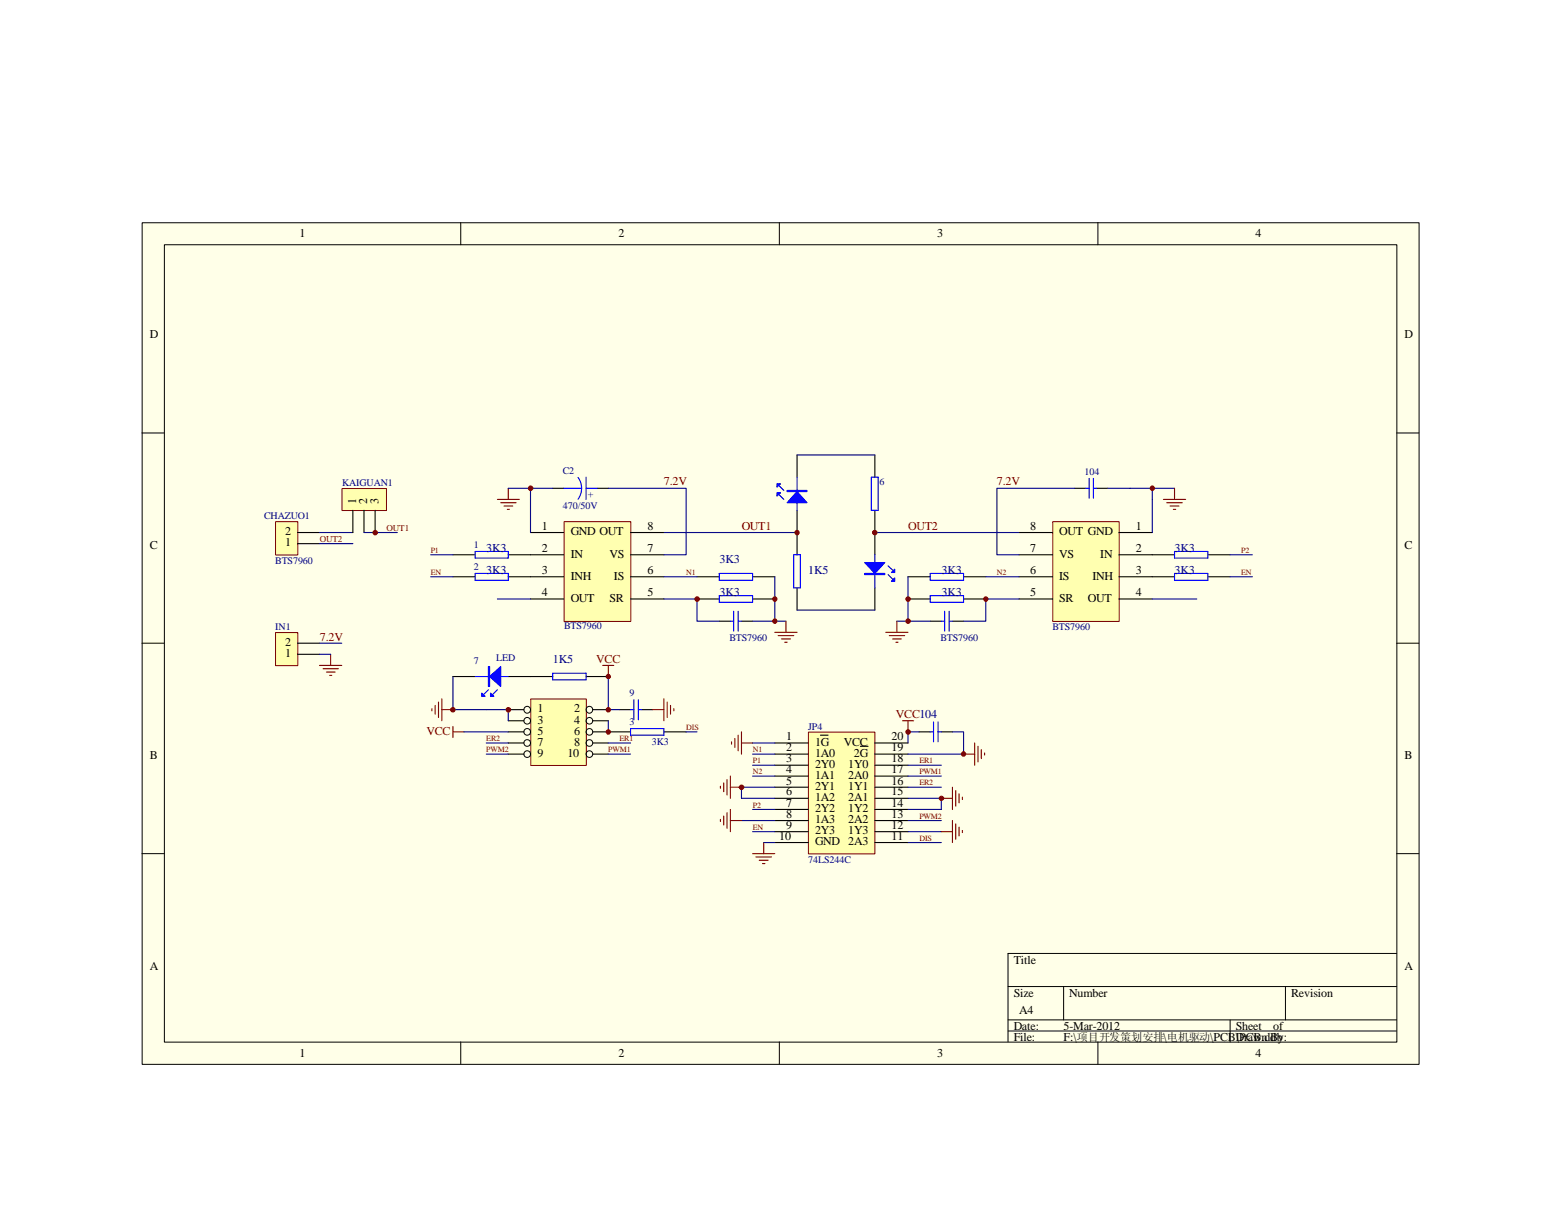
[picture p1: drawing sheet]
<svg xmlns="http://www.w3.org/2000/svg" width="279mm" height="216mm" viewBox="0 0 279 216" stroke-linecap="round" stroke-linejoin="round" font-family="sans-serif">
<path d="M25.4 39.9h228.6v150.6h-228.6z" fill="#ffffe8"/>
<g fill="none" stroke="#000" stroke-width=".18">
<path d="M25.4 39.9h228.6v150.6h-228.6zM82.5 39.8v4M139.5 39.8v4M196.5 39.8v4M29.4 43.8h220.6v142.8h-220.6zM25.4 77.5h4M250 77.5h4M25.4 115.1h4M250 115.1h4M25.4 152.8h4M250 152.8h4M180.4 176.6h69.6"/>
<path d="M190.4 176.6v6M230.1 176.6v6M250 170.7h-69.6v15.8M82.5 186.5v4M139.5 186.5v4M180.4 182.6h69.6M180.4 184.6h69.6M196.5 186.5v4M220.2 182.6v3.9"/>
</g>
<path d="M101 93.4h11.9v17.9h-11.9z" fill="#ffffb0"/>
<path d="M101 93.4h11.9v17.9h-11.9z" fill="none" stroke="#800000" stroke-width=".18"/>
<g fill="none" stroke="#000" stroke-width=".2">
<path d="M81.1 99.3h3.9M91 99.3h9.9M95 95.3h5.9M98.9 87.4h2M106.9 87.4h2M112.9 95.3h5.9M112.9 99.3h5.9M192.4 87.4h1.9M196.3 87.4h2M81.1 103.3h3.9M91 103.3h9.9M95 107.2h5.9"/>
<path d="M112.9 103.3h5.9M112.9 107.2h5.9M124.8 103.3h3.9M124.8 107.2h3.9M128.7 111.2h2M132.7 111.2h2M134.7 103.3h4M134.7 107.2h4"/>
</g>
<g fill="none" stroke="#00f" stroke-width=".2">
<path d="M85 98.7h6v1.2h-6zM100.9 87.4h3.2M103.5 85.5l.4 .7 .2 1.2M104.1 87.4l-.2 1.2-.4 .8M104.9 87.4h2M104.9 85.4v4M194.3 87.4h.6M194.9 85.6v3.6M195.7 87.4h.6M195.7 85.6v3.6M85 102.7h6v1.2h-6zM128.7 102.7h6v1.2h-6z"/>
<path d="M128.7 106.6h6v1.2h-6zM130.7 111.2h.6M131.3 109.4v3.6M132.1 111.2h.6M132.1 109.4v3.6"/>
</g>
<path d="M98.9 87.4h-3.9v7.9M108.9 87.4h13.9v11.9h-4M118.8 107.2h6v4h3.9M118.8 103.3h6M138.7 103.3v7.9h-4M138.7 111.2h2" fill="none" stroke="#000080" stroke-width=".2"/>
<path d="M89 89.4h4M89.6 90h2.8M90.2 90.6h1.6M90.8 91.2h.4M91 87.4v2M138.7 113.2h4M139.3 113.8h2.8M139.9 114.4h1.6M140.5 115h.4M140.7 111.2v2" fill="none" stroke="#800000" stroke-width=".2"/>
<path d="M188.5 93.4h11.8v17.9h-11.8z" fill="#ffffb0"/>
<path d="M188.4 93.4h11.9v17.9h-11.9z" fill="none" stroke="#800000" stroke-width=".18"/>
<g fill="none" stroke="#000" stroke-width=".2">
<path d="M182.4 95.3h6M182.4 99.3h6M200.3 95.3h5.9M200.3 99.3h9.9M216.2 99.3h4M162.5 103.3h4M162.5 107.2h4M166.5 111.2h2M170.5 111.2h2M172.5 103.3h3.9M172.5 107.2h3.9M182.4 103.3h6"/>
<path d="M182.4 107.2h6M200.3 103.3h9.9M200.3 107.2h5.9M216.2 103.3h4"/>
</g>
<path d="M210.2 98.7h6v1.2h-6zM166.5 102.7h6v1.2h-6zM166.5 106.6h6v1.2h-6zM168.5 111.2h.6M169.1 109.4v3.6M169.9 111.2h.6M169.9 109.4v3.6M210.2 102.7h6v1.2h-6z" fill="none" stroke="#00f" stroke-width=".2"/>
<path d="M118.8 95.3h23.9M192.4 87.4h-14v11.9h4M202.3 87.4h3.9v7.9M160.5 111.2h2M162.5 103.3v7.9h4M176.4 103.3h6M182.4 107.2h-6v4h-3.9" fill="none" stroke="#000080" stroke-width=".2"/>
<path d="M158.5 113.2h4M159.2 113.8h2.7M159.8 114.4h1.5M160.4 115h.3M160.5 111.2v2" fill="none" stroke="#800000" stroke-width=".2"/>
<path d="M49.4 93.4h3.9v6h-3.9z" fill="#ffffb0"/>
<path d="M49.3 93.4h4v6h-4z" fill="none" stroke="#800000" stroke-width=".18"/>
<path d="M53.3 97.3h3.9M53.3 95.3h3.9" fill="none" stroke="#000" stroke-width=".2"/>
<path d="M57.2 95.3h6M57.2 97.3h6M77.1 99.3h4M91 87.4h4M156.6 95.3h25.8M198.3 87.4h4M206.2 87.4h4M220.2 99.3h4M77.1 103.3h4M89 107.2h6M206.2 107.2h8M220.2 103.3h4" fill="none" stroke="#000080" stroke-width=".2"/>
<path d="M208.2 89.4h4M208.8 90h2.8M209.4 90.6h1.6M210 91.2h.4M210.2 87.4v2" fill="none" stroke="#800000" stroke-width=".2"/>
<path d="M144.7 131.1h11.9v21.8h-11.9z" fill="#ffffb0"/>
<path d="M144.7 131.1h11.9v21.8h-11.9z" fill="none" stroke="#800000" stroke-width=".18"/>
<g fill="none" stroke="#000" stroke-width=".2">
<path d="M142.7 81.4v4M142.7 91.4v3.9M138.7 133h6M138.7 135h6M138.7 137h6M138.7 138.9h6M146.9 131.6h1.3M154 133.6h1.4M156.6 133h5.9M156.6 135h5.9M156.6 137h5.9M156.6 138.9h5.9"/>
<path d="M138.7 140.9h6M138.7 142.9h6M138.7 144.9h6M138.7 146.9h6M138.7 148.9h6M138.7 150.8h6M156.6 140.9h5.9M156.6 142.9h5.9M156.6 144.9h5.9M156.6 146.9h5.9M156.6 148.9h5.9M156.6 150.8h5.9"/>
</g>
<path d="M130.9 132.8v.4M131.5 132.2v1.6M132.1 131.6v2.8M132.7 131v4M132.7 133h2" fill="none" stroke="#800000" stroke-width=".2"/>
<path d="M134.7 133h4" fill="none" stroke="#000080" stroke-width=".2"/>
<path d="M139.5 87l.8 .8M139.5 88.6l.8 .8M142.7 85.4v6" fill="none" stroke="#00f" stroke-width=".2"/>
<path d="M142.7 88l1.7 2h-3.5z" fill="#00f"/>
<path d="M140.9 87.8h3.5v.2h-3.5zM142.7 88l1.7 2h-3.5z" fill="none" stroke="#00f" stroke-width=".2"/>
<path d="M140.9 87.9h3.5" fill="none" stroke="#00f" stroke-width=".21"/>
<path d="M139.1 86.6h.6l-.6 .6z" fill="#00f"/>
<path d="M139.1 86.6h.6l-.6 .6z" fill="none" stroke="#00f" stroke-width=".2"/>
<path d="M139.1 88.2h.6l-.6 .6z" fill="#00f"/>
<path d="M139.1 88.2h.6l-.6 .6zM156.6 99.3v5.9M159 102.9l.8 .8M159 101.3l.8 .8" fill="none" stroke="#00f" stroke-width=".2"/>
<path d="M156.6 95.3v4M156.6 105.2v4" fill="none" stroke="#000" stroke-width=".2"/>
<path d="M154.8 100.7h3.6l-1.8 2z" fill="#00f"/>
<path d="M154.8 100.7h3.6l-1.8 2zM154.8 102.7h3.6v.2h-3.6z" fill="none" stroke="#00f" stroke-width=".2"/>
<path d="M154.8 102.8h3.6" fill="none" stroke="#00f" stroke-width=".21"/>
<path d="M160.1 103.5v.6h-.5z" fill="#00f"/>
<path d="M160.1 103.5v.6h-.5z" fill="none" stroke="#00f" stroke-width=".2"/>
<path d="M160.1 101.9v.6h-.5z" fill="#00f"/>
<path d="M142.1 99.3h1.2v5.9h-1.2zM156 85.4h1.2v6h-1.2zM160.1 101.9v.6h-.5z" fill="none" stroke="#00f" stroke-width=".2"/>
<path d="M142.7 95.3v4M156.6 81.4v4M156.6 91.4v3.9M142.7 105.2v4" fill="none" stroke="#000" stroke-width=".2"/>
<path d="M142.7 81.4h13.9M142.7 109.2h13.9" fill="none" stroke="#000080" stroke-width=".2"/>
<path d="M49.4 113.3h3.9v5.9h-3.9z" fill="#ffffb0"/>
<path d="M49.3 113.2h4v6h-4z" fill="none" stroke="#800000" stroke-width=".18"/>
<path d="M53.3 117.1h3.9M53.3 115.1h3.9M164.5 131h2M168.5 131h2" fill="none" stroke="#000" stroke-width=".2"/>
<g fill="none" stroke="#800000" stroke-width=".2">
<path d="M57.2 119.1h4M57.8 119.7h2.8M59.2 117.1v2M107.9 119.1h2M108.9 119.1v2M58.4 120.3h1.6M59 120.9h.4M81.1 130v2M81.1 131h2M130.1 139.6v2.7M130.7 138.9v4M161.5 129h2"/>
<path d="M162.5 129v2M172.5 135h2M174.5 133v4M175 133.6v2.8M175.6 134.2v1.6M176.2 134.8v.4M128.9 140.8v.3M128.9 146.7v.4M129.5 140.2v1.5M129.5 146.1v1.6M130.1 145.5v2.8M130.7 144.9v4"/>
<path d="M130.7 140.9h2M130.7 146.9h2M134.7 152.8h4M135.3 153.4h2.8M135.9 154h1.6M136.5 154.6h.4M136.7 150.8v2M168.5 142.9h2M168.5 148.9h2M170.5 140.9v4M170.5 146.9v3.9M171.1 141.5v2.8"/>
<path d="M171.1 147.5v2.7M171.7 142.1v1.6M171.7 148.1v1.5M172.3 142.7v.4M172.3 148.7v.4"/>
</g>
<path d="M57.2 115.1h4M57.2 117.1h2M164.5 131h-2v2M170.5 131h2v4h-10M132.7 146.9h6M136.7 150.8h2M138.7 140.9h-6v2h6M162.5 142.9h6v2h-6M162.5 148.9h6" fill="none" stroke="#000080" stroke-width=".2"/>
<path d="M166.5 131h.6M167.1 129.2v3.6M167.9 131h.6M167.9 129.2v3.6" fill="none" stroke="#00f" stroke-width=".2"/>
<path d="M95 125.2h9.9v11.8h-9.9z" fill="#ffffb0"/>
<path d="M95 125.1h9.9v11.9h-9.9z" fill="none" stroke="#800000" stroke-width=".18"/>
<g fill="none" stroke="#000" stroke-width=".18">
<circle cx="94.4" cy="127.1" r=".6"/>
<circle cx="94.4" cy="131" r=".6"/>
<circle cx="94.4" cy="135" r=".6"/>
<circle cx="94.4" cy="133" r=".6"/>
<circle cx="94.4" cy="129" r=".59"/>
<circle cx="105.5" cy="127.1" r=".6"/>
<circle cx="105.5" cy="133" r=".6"/>
<circle cx="105.5" cy="131" r=".6"/>
<circle cx="105.5" cy="135" r=".6"/>
<circle cx="105.5" cy="129" r=".59"/>
</g>
<g fill="none" stroke="#000" stroke-width=".2">
<path d="M81.1 121.1h3.9M91 127h2.8M91 129h2.8M91 131h2.8M91 133h2.8M91 135h2.8M91 121.1h7.9M104.9 121.1h4M106.1 127h2.8M106.1 129h2.8M106.1 131h2.8M106.1 133h2.8"/>
<path d="M106.1 135h2.8M110.9 127h2M114.8 127h2"/>
</g>
<path d="M87 127h4v2" fill="none" stroke="#000080" stroke-width=".2"/>
<path d="M77.3 126.9v.4M77.9 126.3v1.5M78.5 125.7v2.7M79.1 125.1v3.9M79.1 127h2" fill="none" stroke="#800000" stroke-width=".2"/>
<path d="M85 121.1h6M87.4 123.5l-.8 .8M89 123.5l-.8 .8M98.9 120.5h6v1.2h-6zM112.9 127h.6M113.5 125.3v3.6M114.3 127h.5M114.3 125.3v3.6" fill="none" stroke="#00f" stroke-width=".2"/>
<path d="M87.6 121.1l2-1.8v3.6z" fill="#00f"/>
<path d="M87.4 119.3h.2v3.6h-.2zM87.6 121.1l2-1.8v3.6z" fill="none" stroke="#00f" stroke-width=".2"/>
<path d="M87.5 119.3v3.6" fill="none" stroke="#00f" stroke-width=".21"/>
<path d="M86.2 124.1l.6 .6h-.6z" fill="#00f"/>
<path d="M86.2 124.1l.6 .6h-.6z" fill="none" stroke="#00f" stroke-width=".2"/>
<path d="M87.8 124.1l.6 .6h-.6z" fill="#00f"/>
<path d="M87.8 124.1l.6 .6h-.6zM112.9 130.4h5.9v1.2h-5.9z" fill="none" stroke="#00f" stroke-width=".2"/>
<g fill="none" stroke="#000080" stroke-width=".2">
<path d="M81.1 121.1v5.9h5.9M83.1 131h7.9M87 133h4M87 135h4M108.9 121.1v5.9h2M108.9 129v2M108.9 133h4M108.9 135h4M122.8 131h2M134.7 138.9h4M134.7 137h4M134.7 135h4"/>
<path d="M162.5 138.9h6M162.5 137h6M134.7 144.9h4M134.7 148.9h4M162.5 140.9h6M162.5 146.9h6M162.5 150.8h6"/>
</g>
<path d="M116.8 127h2M118.8 125.1v3.9M119.4 125.7v2.7M120 126.3v1.5M120.6 126.9v.4" fill="none" stroke="#800000" stroke-width=".2"/>
<path d="M108.9 131h4M118.8 131h4" fill="none" stroke="#000" stroke-width=".2"/>
<path d="M61.3 87.5h7.9v3.9h-7.9z" fill="#ffffb0"/>
<path d="M61.2 87.5h8v3.9h-8z" fill="none" stroke="#800000" stroke-width=".18"/>
<path d="M63.2 91.4v3.9M65.2 91.4v3.9M67.1 91.4v3.9" fill="none" stroke="#000" stroke-width=".2"/>
<circle cx="138.7" cy="107.2" r=".39" fill="#800000"/>
<circle cx="138.7" cy="107.2" r=".39" fill="none" stroke="#800000" stroke-width=".18"/>
<circle cx="124.8" cy="107.2" r=".4" fill="#800000"/>
<circle cx="124.8" cy="107.2" r=".4" fill="none" stroke="#800000" stroke-width=".18"/>
<circle cx="138.7" cy="111.2" r=".39" fill="#800000"/>
<circle cx="138.7" cy="111.2" r=".39" fill="none" stroke="#800000" stroke-width=".18"/>
<circle cx="95" cy="87.4" r=".4" fill="#800000"/>
<circle cx="95" cy="87.4" r=".4" fill="none" stroke="#800000" stroke-width=".18"/>
<circle cx="162.5" cy="107.2" r=".4" fill="#800000"/>
<circle cx="162.5" cy="107.2" r=".4" fill="none" stroke="#800000" stroke-width=".18"/>
<circle cx="176.4" cy="107.2" r=".39" fill="#800000"/>
<circle cx="176.4" cy="107.2" r=".39" fill="none" stroke="#800000" stroke-width=".18"/>
<circle cx="162.5" cy="111.2" r=".4" fill="#800000"/>
<circle cx="162.5" cy="111.2" r=".4" fill="none" stroke="#800000" stroke-width=".18"/>
<circle cx="206.2" cy="87.4" r=".39" fill="#800000"/>
<circle cx="206.2" cy="87.4" r=".39" fill="none" stroke="#800000" stroke-width=".18"/>
<circle cx="156.6" cy="95.4" r=".4" fill="#800000"/>
<circle cx="156.6" cy="95.4" r=".4" fill="none" stroke="#800000" stroke-width=".18"/>
<circle cx="172.5" cy="135" r=".39" fill="#800000"/>
<circle cx="172.5" cy="135" r=".39" fill="none" stroke="#800000" stroke-width=".18"/>
<circle cx="162.5" cy="131" r=".4" fill="#800000"/>
<circle cx="162.5" cy="131" r=".4" fill="none" stroke="#800000" stroke-width=".18"/>
<circle cx="132.7" cy="140.9" r=".4" fill="#800000"/>
<circle cx="132.7" cy="140.9" r=".4" fill="none" stroke="#800000" stroke-width=".18"/>
<circle cx="168.5" cy="142.9" r=".4" fill="#800000"/>
<circle cx="168.5" cy="142.9" r=".4" fill="none" stroke="#800000" stroke-width=".18"/>
<circle cx="91" cy="127.1" r=".41" fill="#800000"/>
<circle cx="91" cy="127.1" r=".41" fill="none" stroke="#800000" stroke-width=".18"/>
<circle cx="108.9" cy="127.1" r=".39" fill="#800000"/>
<circle cx="108.9" cy="127.1" r=".39" fill="none" stroke="#800000" stroke-width=".18"/>
<circle cx="108.9" cy="131" r=".39" fill="#800000"/>
<circle cx="108.9" cy="131" r=".39" fill="none" stroke="#800000" stroke-width=".18"/>
<circle cx="81.1" cy="127.1" r=".4" fill="#800000"/>
<circle cx="81.1" cy="127.1" r=".4" fill="none" stroke="#800000" stroke-width=".18"/>
<path d="M65.2 95.3h5.9" fill="none" stroke="#000080" stroke-width=".2"/>
<circle cx="67.2" cy="95.4" r=".4" fill="#800000"/>
<circle cx="67.2" cy="95.4" r=".4" fill="none" stroke="#800000" stroke-width=".18"/>
<circle cx="108.9" cy="121.1" r=".38" fill="#800000"/>
<circle cx="108.9" cy="121.1" r=".38" fill="none" stroke="#800000" stroke-width=".18"/>
<circle cx="142.7" cy="95.4" r=".39" fill="#800000"/>
<circle cx="142.7" cy="95.4" r=".39" fill="none" stroke="#800000" stroke-width=".18"/>
<g font-size="2.1">
<text x="53.6" y="42.5">1</text>
<text x="110.7" y="42.5">2</text>
<text x="167.7" y="42.5">3</text>
<text x="224.7" y="42.5">4</text>
<text x="26.8" y="60.5">D</text>
<text x="251.4" y="60.5">D</text>
<text x="51.1" y="95.8">2</text>
<text x="63.8" y="90.2" transform="rotate(-90 63.8 90.2)">1</text>
<text x="65.7" y="90.2" transform="rotate(-90 65.7 90.2)">2</text>
<text x="67.7" y="90.2" transform="rotate(-90 67.7 90.2)">3</text>
<text x="97" y="94.8">1</text>
<text x="102.2" y="95.8">GND OUT</text>
<text x="115.9" y="94.8">8</text>
<text x="184.4" y="94.8">8</text>
<text x="189.6" y="95.8">OUT GND</text>
<text x="203.3" y="94.8">1</text>
<text x="26.8" y="98.2">C</text>
<text x="51.1" y="97.8">1</text>
<text x="97" y="98.8">2</text>
<text x="102.2" y="99.8">IN</text>
<text x="109.1" y="99.8">VS</text>
<text x="115.9" y="98.8">7</text>
<text x="184.4" y="98.8">7</text>
<text x="189.6" y="99.8">VS</text>
<text x="196.9" y="99.8">IN</text>
<text x="203.3" y="98.8">2</text>
<text x="251.4" y="98.2">C</text>
<text x="97" y="102.8">3</text>
<text x="97" y="106.7">4</text>
<text x="102.2" y="103.8">INH</text>
<text x="102.2" y="107.7">OUT</text>
<text x="109.1" y="107.7">SR</text>
<text x="109.9" y="103.8">IS</text>
<text x="115.9" y="106.7">5</text>
<text x="115.9" y="102.8">6</text>
<text x="184.4" y="106.7">5</text>
<text x="184.4" y="102.8">6</text>
<text x="189.6" y="107.7">SR</text>
<text x="189.6" y="103.8">IS</text>
<text x="194.7" y="107.7">OUT</text>
<text x="195.5" y="103.8">INH</text>
<text x="203.3" y="102.8">3</text>
<text x="203.3" y="106.7">4</text>
<text x="51.1" y="117.6">1</text>
<text x="51.1" y="115.7">2</text>
<text x="96.2" y="127.6">1</text>
<text x="96.2" y="129.5">3</text>
<text x="96.2" y="131.5">5</text>
<text x="102.7" y="127.6">2</text>
<text x="102.7" y="129.5">4</text>
<text x="102.7" y="131.5">6</text>
<text x="26.8" y="135.9">B</text>
<text x="96.2" y="133.5">7</text>
<text x="96.2" y="135.5">9</text>
<text x="101.6" y="135.5">10</text>
<text x="102.7" y="133.5">8</text>
<text x="140.7" y="132.5">1</text>
<text x="140.7" y="134.5">2</text>
<text x="140.7" y="136.5">3</text>
<text x="145.9" y="133.5">1G</text>
<text x="145.9" y="135.5">1A0</text>
<text x="145.9" y="137.5">2Y0</text>
<text x="151" y="133.5">VCC</text>
<text x="151.8" y="137.5">1Y0</text>
<text x="152.8" y="135.5">2G</text>
<text x="159.6" y="134.5">19</text>
<text x="159.6" y="132.5">20</text>
<text x="159.6" y="136.5">18</text>
<text x="251.4" y="135.9">B</text>
<text x="140.7" y="138.5">4</text>
<text x="140.7" y="140.5">5</text>
<text x="140.7" y="142.4">6</text>
<text x="145.9" y="139.4">1A1</text>
<text x="145.9" y="141.4">2Y1</text>
<text x="145.9" y="143.4">1A2</text>
<text x="151.8" y="143.4">2A1</text>
<text x="151.8" y="141.4">1Y1</text>
<text x="151.8" y="139.4">2A0</text>
<text x="159.6" y="142.4">15</text>
<text x="159.6" y="140.5">16</text>
<text x="159.6" y="138.5">17</text>
<text x="140.7" y="144.4">7</text>
<text x="140.7" y="146.4">8</text>
<text x="140.7" y="148.4">9</text>
<text x="145.9" y="145.4">2Y2</text>
<text x="145.9" y="147.4">1A3</text>
<text x="145.9" y="149.4">2Y3</text>
<text x="151.8" y="149.4">1Y3</text>
<text x="151.8" y="147.4">2A2</text>
<text x="151.8" y="145.4">1Y2</text>
<text x="159.6" y="148.4">12</text>
<text x="159.6" y="146.4">13</text>
<text x="159.6" y="144.4">14</text>
<text x="139.5" y="150.4">10</text>
<text x="145.9" y="151.3">GND 2A3</text>
<text x="159.6" y="150.4">11</text>
<text x="26.8" y="173.6">A</text>
<text x="181.4" y="172.6">Title</text>
<text x="251.4" y="173.6">A</text>
<text x="181.4" y="178.5">Size</text>
<text x="191.4" y="178.5">Number</text>
<text x="231.1" y="178.5">Revision</text>
<text x="181.4" y="184.4">Date:</text>
<text x="182.4" y="181.5">A4</text>
<text x="190.4" y="184.4">5-Mar-2012</text>
<text x="221.2" y="184.4">Sheet</text>
<text x="227.9" y="184.4">of</text>
<text x="53.6" y="189.2">1</text>
<text x="110.7" y="189.2">2</text>
<text x="167.7" y="189.2">3</text>
<text x="181.4" y="186.4">File:</text>
<text x="190.4" y="186.4">F:\项项项项项项项项\电电电电\PCB\PCB.ddb</text>
<text x="221.2" y="186.4">Drawn By:</text>
<text x="224.7" y="189.2">4</text>
</g>
<g font-size="2.1" fill="#800000">
<text x="118.8" y="86.9">7.2V</text>
<text x="178.4" y="86.9">7.2V</text>
<text x="132.8" y="94.8">OUT1</text>
<text x="162.6" y="94.8">OUT2</text>
<text x="57.2" y="114.7">7.2V</text>
<text x="106.7" y="118.6">VCC</text>
<text x="76.3" y="131.5">VCC</text>
<text x="160.4" y="128.6">VCC104</text>
</g>
<g font-size="2.1" fill="#000080">
<text x="87" y="98.8">3K3</text>
<text x="128.8" y="100.8">3K3</text>
<text x="210.2" y="98.8">3K3</text>
<text x="87" y="102.8">3K3</text>
<text x="128.8" y="106.7">3K3</text>
<text x="144.7" y="102.8">1K5</text>
<text x="168.5" y="102.8">3K3</text>
<text x="168.5" y="106.7">3K3</text>
<text x="210.2" y="102.8">3K3</text>
<text x="99" y="118.6">1K5</text>
</g>
<g font-size="1.8" fill="#000080">
<text x="61.2" y="87">KAIGUAN1</text>
<text x="100.8" y="84.8">C2</text>
<text x="105.3" y="88" transform="rotate(90 105.3 88)">+</text>
<text x="157.4" y="86.8">6</text>
<text x="194.1" y="85">104</text>
<text x="47.3" y="93">CHAZUO1</text>
<text x="100.8" y="91.2">470/50V</text>
<text x="49.3" y="100.9">BTS7960</text>
<text x="84.8" y="98.1">1</text>
<text x="84.8" y="102.1">2</text>
<text x="49.3" y="112.8">IN1</text>
<text x="101" y="112.6">BTS7960</text>
<text x="188.4" y="112.8">BTS7960</text>
<text x="84.8" y="118.9">7</text>
<text x="88.8" y="118.3">LED</text>
<text x="130.6" y="114.8">BTS7960</text>
<text x="168.3" y="114.8">BTS7960</text>
<text x="112.7" y="124.7">9</text>
<text x="112.7" y="129.8">3</text>
<text x="144.7" y="130.6">JP4</text>
<text x="116.7" y="133.4">3K3</text>
<text x="144.7" y="154.4">74LS244C</text>
</g>
<g font-size="1.6" fill="#800000">
<text x="69.2" y="95">OUT1</text>
<text x="57.2" y="96.9">OUT2</text>
</g>
<g font-size="1.4" fill="#800000">
<text x="77.1" y="99">P1</text>
<text x="222.2" y="99">P2</text>
<text x="77.1" y="103">EN</text>
<text x="122.8" y="103">N1</text>
<text x="178.4" y="103">N2</text>
<text x="222.2" y="103">EN</text>
<text x="122.8" y="130.7">DIS</text>
<text x="87" y="134.7">PWM2</text>
<text x="87" y="132.7">ER2</text>
<text x="108.9" y="134.7">PWM1</text>
<text x="110.9" y="132.7">ER1</text>
<text x="134.7" y="134.7">N1</text>
<text x="134.7" y="136.7">P1</text>
<text x="164.5" y="136.7">ER1</text>
<text x="134.7" y="138.6">N2</text>
<text x="164.5" y="140.6">ER2</text>
<text x="164.5" y="138.6">PWM1</text>
<text x="134.7" y="144.6">P2</text>
<text x="134.7" y="148.5">EN</text>
<text x="164.5" y="146.6">PWM2</text>
<text x="164.5" y="150.5">DIS</text>
</g>
</svg>
